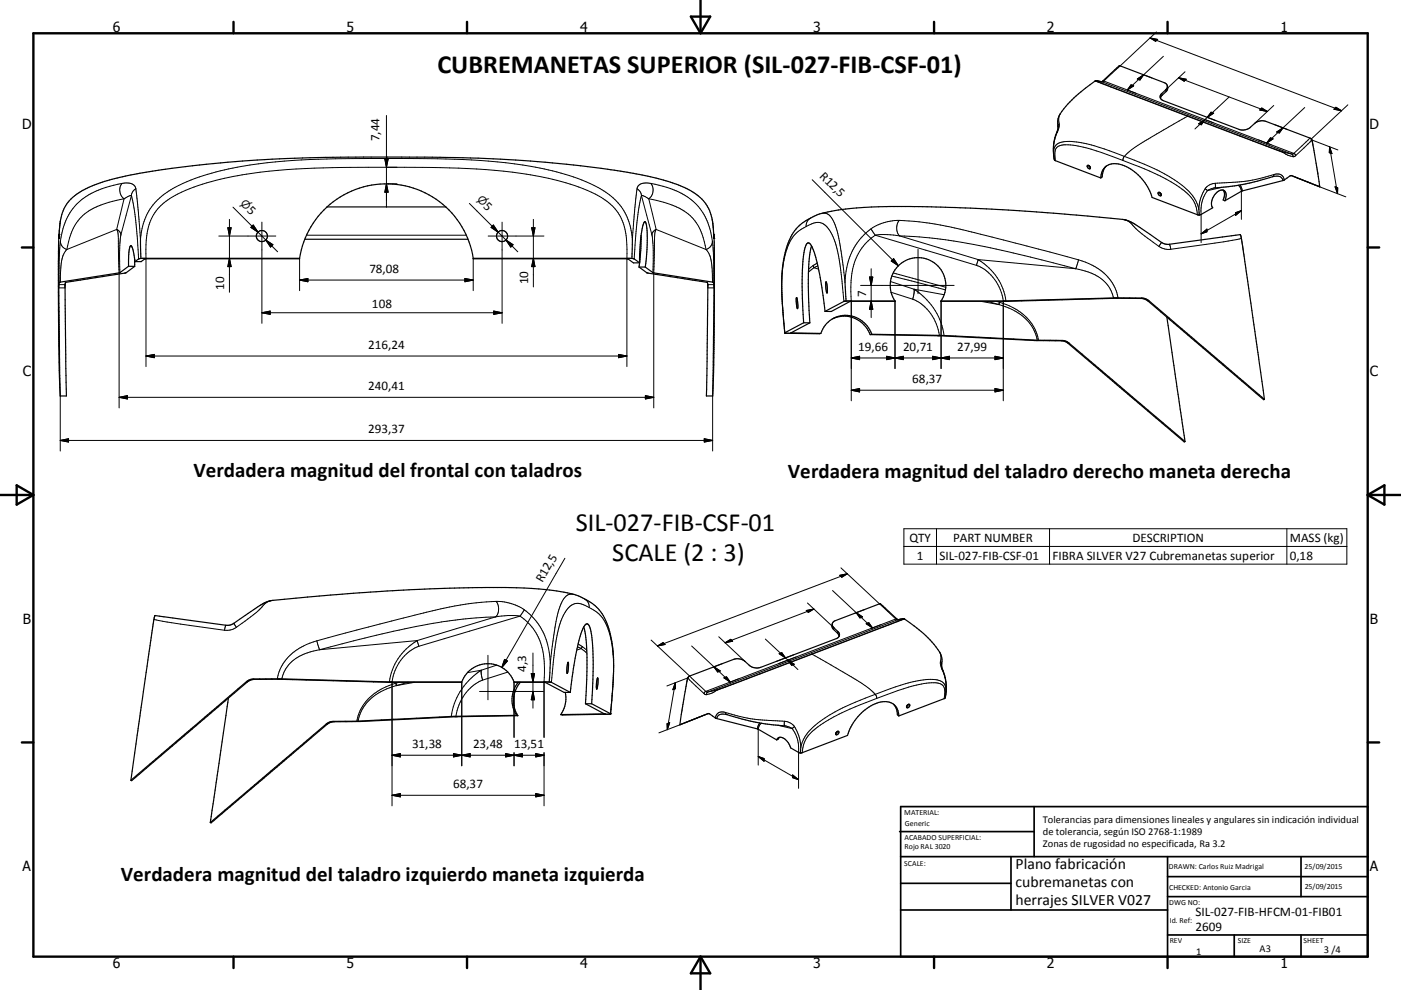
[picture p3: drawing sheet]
<svg xmlns="http://www.w3.org/2000/svg" width="420mm" height="297mm" viewBox="0 0 420 297" stroke-linecap="round" stroke-linejoin="round" font-family="sans-serif">
<g fill="none" stroke="#000" stroke-width=".36">
<path d="M317.2 38v.2a20.5 20.5 0 0 0-1.4 7.4l.1 .9M317.2 38v.1M330.3 24.5l-1.9-.2a36.6 36.6 0 0 0-10.8 10.3l-.5 1.4 .1 2M330.3 24.5h.1M330.3 24.5l5.4-4.8 13.3 5.1a1.2 1.2 0 0 1 1 .9 1.2 1.2 0 0 1-.5 1.3l-1.2 1a1.2 1.2 0 0 0-.5 1.3 1.2 1.2 0 0 0 1 .9l22.7 8.6a3.6 3.6 0 0 0 3.4-.6l1.2-1.1a3.5 3.5 0 0 1 3.5-.7l13.1 5a2.34 2.34 0 0 1 .9 2.2l2.1 12.5M350 25.8l-.1 1.2-1.7 1.8-.3 .7M315.9 46.2l.3 1.9 13.8 5.3M316 47l.1 .9M326 49.7a.58 .58 0 0 1 .7 .2 .58 .58 0 0 1-.1 .8 .81 .81 0 0 1-.6-1zM326.4 49.6l.5 .6M330 53.4a4.2 4.2 0 0 1 6-4 14.8 14.8 0 0 1 9.4 9.8l14.1 5.3M331.7 49.8l-.8 1.2-.4 2.1-.5 .3"/>
<path d="M347.6 57.7a.5 .5 0 0 0-.4 .6 .5 .5 0 0 0 .5 .4h.4l.1-.4M347.6 57.7l.6 .6M366.7 57a2.66 2.66 0 0 1 0 3l.5 .2M381.9 52.9l-.4 .1a68.2 68.2 0 0 1-12.7 2.9l-5 .5M387.1 52.7l-2.5 1.5-12.3 3.1-5.1 2.9M387.1 52.7l8.6 3.4M387.2 52.7l8.5 3.4M17.7 70.2v1.2M38.5 79.9l-2.6 1.9-18.2 2.9 .4 34.1M38.5 79.9h1.9M40.4 79.9l-2.8 2-18 2.8M40.4 77.8v2.1"/>
<path d="M40.5 78.5l-.5-3.2-.7-1.6a5.2 5.2 0 0 0-.7 3.7l-.1 2.5M41.7 77.6h-.1M42.1 71.9l.1 5.6M42.2 77.5l-.6 .2-1.1 .8M43.5 77.6v.1M89.8 77.5l-46.4 .2-1.1 .8h-1.8M89.8 77.5h-47.6M89.8 77.5a26.3 26.3 0 0 1 26-22.3 26.3 26.3 0 0 1 26.1 22.3M91.4 71.8h48.9M98 62.1h35.6M141.9 77.5l46.4 .2M141.9 77.5h47.6"/>
<path d="M188.2 77.6l.1 .1M188.3 77.7l1.6 1.2 1.9-.1M189.5 77.5l.6 .1M189.6 71.9l-.1 5.6M190.1 77.6h.1M190.1 77.6l1.7 1.2M191.8 78.8a37 37 0 0 1 1.3-12.1l.2-.2a3.1 3.1 0 0 1 .7 2.6v5.8l-.6 5.2M192.1 71.8h.1M192.2 70.6l-.1 3.9-.5 5.6M214 70.2l.2 6.1-.1 21.6-.4 20.9M214 71.4a17.8 17.8 0 0 0-2.7-10.7 21.2 21.2 0 0 0-11-6.3l-8.7-2.1a388.8 388.8 0 0 0-71.2-5.2 501 501 0 0 0-56.4 2l-12.5 1.4a95.8 95.8 0 0 0-24.8 5.7 13.7 13.7 0 0 0-8.2 8.1l-.7 5-.3 9.1 .1 25.4 .5 15M243 65.4l1.1-.5a42.9 42.9 0 0 1 14.9-2.7l13.8-.2 19.7 .5a677.1 677.1 0 0 1 45.3 3.6l2.5 1.2 7.9 5.4a3.3 3.3 0 0 0 2.4 .6l21.2-2.9"/>
<path d="M243.1 65.4a13.7 13.7 0 0 0-7.7 10.4 56.3 56.3 0 0 0-.6 18.6l.5 5.5M243.3 73.8l-.6 3.2-.3 4.9v7.6l.4 7.4M359.4 62.8l.1 1.7M367.2 60.2a2.29 2.29 0 0 0-.5-3.2 3.9 3.9 0 0 0-3.5 3.9l.1 1 .3 .4-4.1 2.2M371.8 70.4h.1M371.8 70.4l1 5 6.3 44.4M19.6 84.7h.1M19.6 84.7l.3 34.1h-1.8M191.6 80.1h1.8M191.6 80.1l2.4 1.8 18.1 2.8M193.4 80.1l2.4 1.7 17.8 2.8a.49 .49 0 0 1 .5 .3 .49 .49 0 0 1 0 .5l-.4 33.4M212.1 84.7h.1"/>
<path d="M212.1 84.7l-.3 34.1h1.9M235.3 99.9h.1M235.3 99.9l10.8 .1M235.3 99.8v.1M235.4 99.9h.1M238.8 89.3l-.1 1.1 .4 2.2M238.8 89.3h.1M238.8 89.3l.4 2.3-.1 1M239.1 92.6h.1M240.9 96.8l-5.6 3M240.9 96.8l1.9 .1M242.8 96.9l-5.6 3 8.9 .1"/>
<path d="M247.3 93.4a80.8 80.8 0 0 0-3.7-19 1.44 1.44 0 0 0-1.5-1.4 9.7 9.7 0 0 0-1.4 5.5 136 136 0 0 0 .2 18.3M247.6 84.6v2l.3 1.3M247.6 84.6h.1M247.7 84.6l.3 1.4v1.9M248 87.9h.1M249.7 95.6a8.2 8.2 0 0 1 11.2 4.8M253 90.4l-5.7 3M253 90.4h.1M253.2 90.4h-.2M253.3 84.7l.4 5.6M268.3 90.3a8.3 8.3 0 0 1 6.9-13 8.3 8.3 0 0 1 6.9 13M268.3 90.3l-13.4 .1-5.7 3.1-1.9-.1"/>
<path d="M268.3 90.3l-15.2 .1M282.1 90.3l20.2 .1 16.1-.5a295.6 295.6 0 0 1 24.2-.3l1.6 .7 34.7 29.6 .2-.1M282.1 90.3a993.6 993.6 0 0 0 51.7-.9h8.5l1.9 .6 34.9 29.8M349.8 95.2l5.5 37.3M246.1 100a8 8 0 0 1 7.7-5.4 8 8 0 0 1 7.6 5.7M260.9 100.4a733.4 733.4 0 0 1 49.2 1.8h6.3a5.6 5.6 0 0 1 3.2 .4l35.4 30 .3-.1M261.4 100.3l20.6 .3 11.5 .6a323.8 323.8 0 0 0 25.2 .9l1.1 .3 .7 .5 34.8 29.6M261.4 100.3l-.5 .1M165 199l-.3 5.6M170.3 198.7l-.3 1.5v1.8M170.3 198.7h.1M170.3 198.7l.1 1.6-.3 1.7"/>
<path d="M175 188.1l.6 2.5a119.6 119.6 0 0 1-.1 20.5M249.5 187.2l.1 1.2 1.7 1.8 .3 .7M269.2 185.9l1.9-.2a32 32 0 0 1 11 10.8l.3 1.5-.1 1.8a17 17 0 0 1 1.1 9.5M269.2 185.9l-5.4-4.8-13.3 5.1a1.2 1.2 0 0 0-1 .9 1.2 1.2 0 0 0 .5 1.2l1.2 1.1a1.2 1.2 0 0 1 .5 1.3 1.2 1.2 0 0 1-1 .9l-22.6 8.6a3.6 3.6 0 0 1-3.5-.7l-1.2-1a3.5 3.5 0 0 0-3.5-.7l-13.4 5.2a8.4 8.4 0 0 0-1 4l-1.7 10.5M271 185.6v.1M68.5 209.5l-5.5 37.3M138.4 204.6l-22.1 .1a713.2 713.2 0 0 0-40.6-.8l-1.6 .7-34.6 29.6-.3-.1M138.4 204.6h-21.6l-32.3-.9-9.3 .1-1.3 .7-34.7 29.6M138.4 204.6a8.4 8.4 0 0 1 7.9-5.5 8.4 8.4 0 0 1 7.8 5.5M154.1 204.6l9.3 .1M154.1 204.6h10.6M154.9 214.6l.4 .1"/>
<path d="M154.9 214.6l-18.9 .3-37.2 1.7-1 .6-34.8 29.6M155.3 214.7l-18.3 .3-29.1 1.5h-8l-.9 .2-1 .6-33.9 28.9-.8 .7-.3-.1M155.3 204.7a8.5 8.5 0 0 0-.4 9.9M156 204.7a8.4 8.4 0 0 0-.7 10M163.4 204.7h.1M163.5 204.7l5.6 3h1.9M164.7 204.6l.6 .1 5.7 3M165.2 204.7h.1M169.5 207.7a8.6 8.6 0 0 1-1.4 6.7M170 202h.1M171 207.7a76.2 76.2 0 0 1 3.9-19.4 1.01 1.01 0 0 1 1.5-.9l.3 .5a40.5 40.5 0 0 1 1.1 13.6l-.4 9.6M175.5 211.1l5.7 3.1"/>
<path d="M175.5 211.1h1.9M177.4 211.1l5.6 3M178.9 206.7h.1M179.2 203.4l-.3 1.2v2.1M179.2 203.4h.1M179.2 203.4l.1 1.6-.4 1.7M181.2 214.2l-13.1 .2M181.2 214.1v.1M183 214.1l-14.9 .3M183 214.2l1-12.8a32 32 0 0 0-3.5-17.3 17.5 17.5 0 0 0-11.4-6.4l-1.1-.2a104.8 104.8 0 0 0-16.5-1.2l-13.8 .1-15.1 .5a743.8 743.8 0 0 0-42 3.4l-2.8 1.4-7.7 5.3a3.1 3.1 0 0 1-2.4 .6l-21.3-2.9-.9 5.2-6.3 44.2M209 215.4l-5.2 2.1M210.1 215l-1.1 .4"/>
<path d="M210.6 214.8l-.5 .2M211 214.6l1.5-.5 2.4 1.5 12.2 3.1 5.8 3.3M211 214.6l-.9 .4M212.4 214.1l-1.4 .5M217.6 214.3a69.8 69.8 0 0 0 17.6 3.5h.5M250.8 219.6a.41 .41 0 0 1 .6-.2 .41 .41 0 0 1-.1 .7 .44 .44 0 0 1-.7 .3 .44 .44 0 0 1 .2-.8zM251.1 219.4l-.6 .6M267.8 211.2l.8 1.2 .4 2.1 .5 .3M269.5 214.8a4.2 4.2 0 0 0-6-4.1 15.1 15.1 0 0 0-9.4 9.9l-14.1 5.3M272 211.5a.44 .44 0 0 1 .8-.1 .44 .44 0 0 1-.3 .7 .41 .41 0 0 1-.7 .1 .41 .41 0 0 1 .2-.7zM272.3 211.3l-.5 .6M283.6 207.6l-.2 1.8-.2 .2-13.7 5.2"/>
<path d="M232.9 222a1.5 1.5 0 0 1 1.3-.9 1.5 1.5 0 0 1 1.3 .8l.8 .9 .7 1.6 3 1.5M233.6 221.2l-.3 .5-.4 .3M240.1 224.2l-.1 1.7"/>
<circle cx="78.5" cy="70.8" r="1.67"/>
<circle cx="150.5" cy="70.8" r="1.67"/>
</g>
<g fill="none" stroke="#000" stroke-width=".3">
<path d="M344.8 11.4l57.4 21.8M344.8 11.4l2.3 .4-.6 .6zM346.7 9.6l-15.8 14.7M348.8 16.9l-5.9 5.5M115.9 34.6v27.5M316.9 39.7l-.6 1.7a12.5 12.5 0 0 0-.4 4.8l-.1-.7M316.9 39.7l-.1 .1M317.6 37.2l-.4 .8M317.6 37.2l-.2 1.4-.5 1.1M317.8 34.2a3.8 3.8 0 0 0-.2 3M328.2 24.4l59.4 22.6M328.8 24.3h.1"/>
<path d="M328.8 24.3l52.9 20.2 3.4 1.2 2.2 .5M328.8 24.3l1.6 .2 56.9 21.7M330.9 24.3h-.3M330.9 24.3l-.6 .2M330.9 24.3l57 21.7M339.1 25.5l.8 .3-1.9 1.2zM341 23.7l1.9-1.3-1.1 1.6zM342.9 22.4l-4.9 4.6M342.9 22.4l2.5 1M348.3 28l.1 .6M353.3 23.3l26.7 10.2M353.3 23.3l2.3 .5-.6 .6z"/>
<path d="M355.3 21.5l-5.8 5.5 .1 .5M356.2 34.8l-10.7 6.1a29.9 29.9 0 0 0-8.7 6.4l-.1 .8M359.4 37.1l1.8-1.2-1 1.5zM361.2 35.9l-2.9 2.8M361.2 35.9l2.6 .9M362 35.2l2.5 1M363.1 33.7l.8 .3-1.9 1.2zM368.5 29.1l-7.3 6.8M377.7 33l.6-.6 1.7 1.1zM381.9 31.6l-5.8 5.5M382.2 37.4l3.8 1.5M382.8 39.6l1.8-1.2-1 1.5z"/>
<path d="M391.2 32.3l-11.4 10.6M399.9 32.8l.6-.6 1.7 1zM404.1 31.4l-10.9 10.2 .1 .4M36.6 55a3.3 3.3 0 0 0 .6 4.6M36.6 55a24.3 24.3 0 0 0-13.4 6 18.9 18.9 0 0 0-5.1 11.4M36.6 55l1.8-.1a2.17 2.17 0 0 1 2.3 1.7M37.2 59.6a24.1 24.1 0 0 0-12.4 5.1 16.5 16.5 0 0 0-4.8 10.2M37.2 59.6l-2.2 9.2M39.4 58.7l1.3 7.5 .9 11.5M39.4 58.7a2.95 2.95 0 0 0-2.2 .9M39.4 58.7l-3.2 11.7M40.7 56.6l1.4 15.3a18.2 18.2 0 0 1 11.5-16.3 83.2 83.2 0 0 1 29-7l2.6-.3a579.7 579.7 0 0 1 61.3 0 89.7 89.7 0 0 1 31.6 7.3 18.2 18.2 0 0 1 11.5 16.3l1.4-15.3"/>
<path d="M40.7 56.6l-.8 .8-.5 1.3M115.4 47.7h1l-.5 2.5zM115.9 47.1h.1M115.9 55.1l.5 2.6h-1zM115.9 55.1h3.1M191 56.6l1 1.1 .3 1M192.3 58.7l-.6 2.9-.8 5.2-.8 10.9M192.3 58.7l.6 .1 1.6 .8M192.3 58.7l3.1 11.7M194.5 59.6a24.4 24.4 0 0 1 12.5 5.1 16.8 16.8 0 0 1 4.7 10.2M194.5 59.6l2.2 9.2M195.1 55l-1.2-.1a2.51 2.51 0 0 0-2.9 1.7"/>
<path d="M195.1 55a24.5 24.5 0 0 1 13.4 6 18.3 18.3 0 0 1 5.1 11.4M195.1 55a3.2 3.2 0 0 1-.6 4.6M243.5 53.9l25.8 25.8M315.9 45.4a3 3 0 0 1 3.2-2.9 25 25 0 0 1 8.9 1.2l12.1 4.4a57.8 57.8 0 0 1 12.8 6.4 13.7 13.7 0 0 1 6.5 8.3l.5-3 1.4-3.2M336.7 48.1l3.2 1.3a48.5 48.5 0 0 1 16.7 9.2 8.4 8.4 0 0 1 2.4 5.8M336.7 48.1a63.9 63.9 0 0 0-15-4.5 6.1 6.1 0 0 0-4.9 .7 4.8 4.8 0 0 0-.4 3.9M361.3 56.6l.7 .6M362 57.2a10 10 0 0 0-1.9 7.1v8.5M363.8 56.4l-1.8 .8M364.3 55a3.7 3.7 0 0 0-3 1.6M364.3 55v1.4M366.3 56.2l-4.3 1"/>
<path d="M371.3 55.6l.4 .5 .4 1 .1 8.7M371.7 55.5l.5 .8 .2 1M377.3 42l3.8 1.4M380.9 41.4l.8 .3-1.9 1.2zM381.9 52.9h.5a1.73 1.73 0 0 1 2.2 1.3M382 52.4a57.9 57.9 0 0 1-17.7 2.6M382 52.4a2.1 2.1 0 0 1 3 1.6M382 52.4l-.5 .6M387.2 52.7h.1M387.3 46.2l.3 .4v.4M387.9 46l.6 .7M387.9 46l-.6 .2"/>
<path d="M388.5 46.7l-.9 .3M392.7 41.4l-4.8 4.6M393.3 42l-4.8 4.7M393.3 42l7.8 3M395.7 56.1l7.8 3M398.6 44l2.4 14.1M398.6 44l.7 2.1-.8-.3zM400.3 56l.8 .3-.1 1.8zM17.7 71.5h.1M17.7 71.1v.4M17.7 70.3h.1M17.7 70.3v1.2"/>
<path d="M18.1 72.4a2.6 2.6 0 0 0 1.9 2.5M18.1 72.4l-.3 5.4-.1 6.9M18.2 65.9l-.5 4.4M20 74.9a11.1 11.1 0 0 0-1.9 7.4v2.3M35 68.8l.3 .7 .2 1.4 .2 11v40.5M35 68.8l.8 .6 .4 1M35 68.8l-15 6.1M36.2 70.4l-.4 5.5 .2 5.9M65.6 70.8h17.1M68.3 68.3h1l-.5 2.5zM68.8 77.5l.5 2.5h-1zM68.8 65.8v21.9"/>
<path d="M69.9 62.2l7.4 7.4M75.9 67.5l1.4 2.1-2.1-1.4zM77.3 69.6l2.4 2.4M78.5 66.7v30.3M79.7 72l3.5 3.5M79.7 72l2.1 1.4-.7 .7zM89.8 77.5v9.7M91.9 70.6h47.9M140.7 61l8.6 8.6M141.9 77.5v9.7M146.4 70.8h16.7M147.6 67.9l1.7 1.7"/>
<path d="M147.9 67.5l1.4 2.1-2.1-1.4zM149.3 69.6l2.4 2.4M150.5 66.7v30.3M151.7 72l3.5 3.5M151.7 72l2.1 1.4-.7 .7zM159.4 68.3h1l-.5 2.5zM159.9 65.8v20.3M159.9 77.5l.5 2.5h-1zM195.4 70.4l.4 4.7-.1 6.7M196.7 68.8l-.3 .7-.1 1.4-.3 11v40.5M196.7 68.8l-1 .8-.3 .8M196.7 68.8l15 6.1"/>
<path d="M211.7 74.9a11.5 11.5 0 0 1 1.9 7.4v2.3M213.5 65.9l.5 4.4M213.6 72.4l.4 5.8v6.5M213.6 72.4a2.62 2.62 0 0 1-1.9 2.5M214 70.3h.1M214 70.3v1.2M214 71.4v.1M214 71.5h.1M214.1 70.8l-.1 .7M241.7 68l.6-.4a4.4 4.4 0 0 1 6.8 2.1 36.6 36.6 0 0 1 3.3 14l.6 6.7M241.7 68a11.7 11.7 0 0 0-6.4 9.1l-.8 4.5-.1 5.6 .9 12.6M243 65.4a2.66 2.66 0 0 0-1.3 2.6"/>
<path d="M243.8 79.7l-1.4 1.1M243.8 79.7l.3 .6M245 78.9l-1.2 .8M245.2 79.8l-1.1 .5M246.2 64.1a3 3 0 0 1 3.7 2.2 58.5 58.5 0 0 1 3.1 15.4l.3 3a19.6 19.6 0 0 1 7.8-16M261.1 68.7l1.3 1.9M262.4 70.6a16.9 16.9 0 0 0-7.3 14.2l.1 35.4M262.4 70.6l2.7-.2 4.6 .4M262.4 70.6l30.3 9M267.2 78.3l.7-.7 1.4 2.1zM269.6 66.1a15 15 0 0 0-8.5 2.6M269.6 66.1a88.9 88.9 0 0 1 16.6 2.3l19.9 5 17.2 4.6"/>
<path d="M269.6 66.1a3.7 3.7 0 0 0 .1 4.7M269.7 70.8a168.5 168.5 0 0 1 35.8 5.5l17 4.3M269.7 70.8l23.6 7.1M275.2 74.8v13.3M292.7 79.6a13 13 0 0 1 8.1 10.7v29.9M293.3 77.9a17.5 17.5 0 0 1 8.3 12.4M293.3 77.9l-.6 1.7M293.3 77.9l29.2 2.7M323.3 78a15.3 15.3 0 0 1 11.7 10.3l.2 1.1M323.3 78l-.8 2.6M336.5 65.8a5.3 5.3 0 0 1 3.9 2.7l7.1 5.4M347.5 73.9a5.1 5.1 0 0 0 3.5 .9"/>
<path d="M348.2 72.7l-.7 1.2M350.6 73.3l.4 1.5M360.1 70.2l1.8-1.5v.8zM370.4 63.8l1.8-.6-1.8 1.4zM372.2 71.5l-5.3 1-15.9 2.3M372.2 63.2l-12.1 7M17.6 85.4h1.9M17.6 86.4h1.9M78.5 93.8h72M78.5 93.8l2.5-.5v1zM89.8 84h52.1M89.8 84l2.5-.5v1z"/>
<path d="M139.4 83.5l2.5 .5-2.5 .5zM148 93.3l2.5 .5-2.5 .5zM212.2 85.4h1.9M212.2 86.4h1.9M237.4 99.7v.2M244.1 80.3l1.3 .5M244.1 80.3l-1.7 1.3M258 85.6h28.1M260.7 83.1h1l-.5 2.5zM261.2 80.6v14.7M261.2 90.3l.5 2.5h-1zM267 84.5l7 2.3"/>
<path d="M267.2 87.7l6.4 2.1M267.4 82.8l16.1 4.2M267.8 81.9l15.7 4.3M268.3 90.3v20.3M273.6 89.8a13.4 13.4 0 0 1 8 10.8M274 86.8l9.1 1.6M274 86.8a19.9 19.9 0 0 1 9 13.9M274 86.8l.1 .9-.5 2.1M282.1 90.3v20.3M294.1 90.4l5.4 1M296 90.4l3.5 1M298.7 90.4l.9 .3"/>
<path d="M299.5 91.4h.1M299.5 91.4a14.8 14.8 0 0 1 11.1 9.1l.3 1.6M299.6 90.7a15 15 0 0 1 11.7 11.4M299.6 90.7l-.1 .7M322.5 80.6a14.3 14.3 0 0 1 9.9 5.3l.9 1.7 .5 1.8M342.3 89.4l-.2 .1M344.4 90.2l-.2 .1M18.1 118.8v16.5M35.7 119.2h160.3M35.7 119.2l2.5-.5v1zM43.8 110v-32.5a24.7 24.7 0 0 1 1.9-12.6 18.4 18.4 0 0 1 10-7.8 101.5 101.5 0 0 1 33.1-6.4 603.2 603.2 0 0 1 59.5 .4 87.4 87.4 0 0 1 30.2 7.1 15.4 15.4 0 0 1 9.4 15.2v36.6M43.8 106.8h144.1"/>
<path d="M43.8 106.8l2.5-.5v1zM185.4 106.3l2.5 .5-2.5 .5zM193.5 118.7l2.5 .5-2.5 .5zM213.7 118.8v16.5M255.2 107.4h45.6M255.2 107.4l2.5-.5v1zM255.2 117.1l2.5-.5v1zM255.2 117.1h45.6M265.8 106.9l5 1v-1l-5 1zM279.6 106.9l5 1v-1l-5 1zM298.3 106.9l2.5 .5-2.5 .5zM298.3 116.6l2.5 .5-2.5 .5z"/>
<path d="M318.4 102.1l-.2 .1M320.5 102.9l-.2 .2M18.1 132.1h195.6M18.1 132.1l2.4-.5v1zM211.1 131.6l2.6 .5-2.6 .5zM271 158.6h132.8v10.6h-132.8zM280.8 158.6v10.6M314.7 158.6v10.6M385.8 158.6v10.6M169.4 167.5l-18.9 32.7M172.1 178.3a3.1 3.1 0 0 0-3.7 2.3 58.9 58.9 0 0 0-3.1 15.4l-.3 3a19.6 19.6 0 0 0-7.8-16M175.3 179.7a2.73 2.73 0 0 1 1.3 2.6"/>
<path d="M249.6 177.2l7.1 6.6M251.8 172.6l2.2-.5-1.6 1.1zM252.1 170.4l16.5 15.3M254 172.1l-56.9 21.7M271 163.9h132.8M46.2 185.8l3.9 .8 17.2 2.5M67.7 187.6l-.4 1.5M70.1 187h.1M70.1 187l.8 1.2M70.9 188.2a5 5 0 0 1-3.6 .9M81.8 180.1a4.6 4.6 0 0 0-3.5 2.2l-1.9 1.8-5.5 4.1M95 192.3l.8 2.6"/>
<path d="M95 192.3a15.4 15.4 0 0 0-11.5 9.8l-.4 1.6M95.8 194.9a13.5 13.5 0 0 0-10.6 6.5l-.7 2.3M125.1 192.2a17.3 17.3 0 0 0-8.3 12.4M125.1 192.2l.5 1.7M125.1 192.2l-29.3 2.7M125.6 193.9a13 13 0 0 0-8.1 10.7M146.3 196.6v13.3M148.6 185.1a164.6 164.6 0 0 0-34.1 5.1l-18.7 4.7M148.6 185.1l-23.5 7.1M148.7 180.4a3.7 3.7 0 0 1-.1 4.7M148.7 180.4a124.2 124.2 0 0 0-27.8 5l-25.9 6.9M148.7 180.4a15.1 15.1 0 0 1 8.5 2.6"/>
<path d="M148.9 199.5l-4.6 1.6M151.3 197.8l.8 .5-1.6 1.9zM155.9 184.8a16.8 16.8 0 0 1 7.3 13.6l-.1 22.8M155.9 184.8a20.8 20.8 0 0 0-7.3 .3M155.9 184.8l-30.3 9.1M157.2 183l-1.3 1.8M159.8 195.9v16.6M173.1 194.1l1.2 .5M173.3 193.3l1.3 .7M174.3 194.6l1.6 1.3M174.3 194.6l-1.4 .4M174.6 194l1.3 1.1"/>
<path d="M174.6 194l-.3 .6M195.2 192l16.4 15.4M197.1 193.8l1.7-1 .6 .6zM207.4 193.8l6.6 6.3M215.5 191l7.9 7.5M216.6 199.1l-2.8 1.1M217.4 192.8l1.7-1 .6 .6zM229.5 191.7l6 5.7M233.6 196.1l.8-.3 1.1 1.6zM235.5 197.4l.7 .7M236.2 198.1l3 2.8M236.2 198.1l1.9 1.2-.8 .3z"/>
<path d="M238 196.4l-5.3 2.1M241.7 183.2l2.3-.5-1.7 1zM242.1 180.9l7.9 7.4-.1 .6M243.3 196.2l-25.5 9.7-3.1 1.1-2.5 .6M243.3 196.2l.2 .1M243.5 196.3l-31.6 12.1M243.5 196.3l9.9 5.7a37.7 37.7 0 0 1 9 6.3M244 182.7l-26.6 10.1M251.2 189.4l-.1 .6M256.7 183.8l4.9 4.6M256.7 183.8l1.9 1.3-.8 .3zM259.2 182.9l-3 1.1"/>
<path d="M259.7 187.1l.8-.3 1.1 1.6zM264.1 187.4l-3 1.2M268.6 185.7h.3M268.6 185.7l.6 .2M268.6 185.7l-57 21.7M270.7 185.7h.1M270.7 185.7l-27.4 10.5M270.7 185.7l-1.6 .2-56.9 21.7M271.2 185.8l-27.7 10.5M281.7 195.6a3.9 3.9 0 0 1 .2 3M281.9 198.6l.1 1 .5 1.5M281.9 198.6l.4 .8"/>
<path d="M73.9 204.5l.2 .1M76 203.7l.3 .1M97.8 217.2l.2 .1M99.9 216.4l.3 .1M117.5 204.5v37.3M118.7 205a15.6 15.6 0 0 0-11.4 9.8l-.3 1.6M118.8 205.4v.1M119.6 204.7l-.9 .3M122.3 204.7l-4.5 1.3a13.9 13.9 0 0 0-10.3 9.8l-.1 .5M124.2 204.7l-5.4 1-.1-.7M138.4 204.6v25.2M143.8 207.4h19.2"/>
<path d="M144.3 201.1v1.3l.4 1.6M144.3 201.1a20.1 20.1 0 0 0-9 13.8M144.3 201.1l-4.2 .7M144.7 204a13.5 13.5 0 0 0-8 10.9M152.2 201.6l-7.5 2.4M154.1 204.6v16.6M159.3 202.1h1l-.5 2.5zM159.8 207.4l.5 2.5h-1zM165.3 204.7l1.4-12.4a18.2 18.2 0 0 1 4.2-10.5 4.1 4.1 0 0 1 5.1 .1l1.3 .7a11.7 11.7 0 0 1 5.8 8.8l.8 5.3v4.8l-.9 12.6M180.9 214v.2M199.9 205.8l6.3-2.4 4.8 4.7M200 217.1l.8-.3-.7 2.1z"/>
<path d="M202.5 204.8l-2.4 14.1M202.5 204.8v1.8l-.8 .3zM203.8 217.5l-6.2 2.4M211 208.1l.9 .3M211.6 207.4l-.6 .7M211.6 207.4l.6 .2M212.2 207.6l-.3 .3v.5M212.3 214.1h.1M214 200.1l4.9 4.5M214 200.1l1.9 1.2-.7 .3zM217 203.4l.8-.3 1.1 1.5zM217.5 213.8l.5 .6"/>
<path d="M217.5 213.8l-.2-.1a2.05 2.05 0 0 0-2.8 1.7M217.5 213.8a55.9 55.9 0 0 0 17.7 2.6M217.6 214.3l-1.2-.1-.7 .2-.6 .6-.2 .6M221.4 203.7l-2.7 1M227.8 216.9l-.7 1.8M228.3 217l-.7 .7-.3 1.1v10.7M233.2 217.6l4.3 1M235.2 216.4v1.4M235.2 216.4a3.9 3.9 0 0 1 3 1.6M235.7 217.8l1.8 .8M237.5 218.6l1.3 2.2 .6 2.4v13.3M238.2 218l-.7 .6"/>
<path d="M262.4 208.3a60.1 60.1 0 0 0-17.3 8.7l-2.9 2.8a10.7 10.7 0 0 0-2.1 4.4l-.5-3-1.4-3.2M262.4 208.3l.4 1.2M262.8 209.5l4.8-1.7a31.4 31.4 0 0 1 13.7-2.8 2.53 2.53 0 0 1 1.9 3.4l-.1 1.2M262.8 209.5l-3.2 1.3a47.3 47.3 0 0 0-16.7 9.2 8.8 8.8 0 0 0-2.4 5.8M282.5 201.1l1 3.4 .1 3.1a3.3 3.3 0 0 0-3.9-3.8l-2.2 .1-4.5 .8-4.5 1.4-6.1 2.2M282.5 201.1l.2 .1M117.5 226.6h45.6M117.5 226.6l2.5-.5v1zM117.5 238.6l2.5-.5v1zM117.5 238.6h45.6M136 226.1l2.4 .5-2.4 .5zM138.4 226.6l2.6-.5v1z"/>
<path d="M151.6 226.1l2.5 .5-2.5 .5zM154.1 225.8v4M154.1 226.6l2.5-.5v1zM160.6 226.1l2.5 .5-2.5 .5zM160.6 238.1l2.5 .5-2.5 .5zM163.1 225.8v16M227.3 227l12.1 6.9M227.3 227l1.8 .6v.8zM237.6 232.5l1.8 1.4-1.8-.6z"/>
</g>
<g fill="#000">
<circle cx="235.3" cy="99.9" r=".18"/>
<circle cx="237.2" cy="99.9" r=".18"/>
<circle cx="181.2" cy="214.2" r=".18"/>
<circle cx="183" cy="214.2" r=".18"/>
</g>
<g fill="none" stroke="#000" stroke-width=".71">
<path d="M10 10h400v277h-400zM70 6.6v3.4M140 6.6v3.4M207.1 5h5.8l-2.9 5zM210 0v10M280 6.6v3.4M350 6.6v3.4M6.6 74.2h3.4M410 74.2h3.5M0 148.5h10M5 145.6l5 2.9-5 2.9zM410 148.5h10.1"/>
<path d="M410 148.5l5.1-2.9v5.8zM6.6 222.7h3.4M410 222.7h3.5M70 287v3.4M140 287v3.4M210 287v10M210 287l2.9 5h-5.8zM280 287v3.4M350 287v3.4"/>
</g>
<g fill="none" stroke="#000" stroke-width=".51">
<path d="M269.7 249.5h40.3M270 242h140v45h-140zM270 257h140M303.1 257v16M310 242v15M350 257v30M390.1 257v12M270 265h33.1M270 273h80M350 269h60M350 263h60M350 280.5h60"/>
<path d="M370 280.5v6.5M390.1 280.5v6.5"/>
</g>
<g fill="#000" stroke="#000" stroke-width=".3">
<path d="M344.8 11.4l2.3 .4-.6 .6zM339.1 25.5l.8 .3-1.9 1.2zM341 23.7l1.9-1.3-1.1 1.6zM353.3 23.3l2.3 .5-.6 .6zM359.4 37.1l1.8-1.2-1 1.5zM363.1 33.7l.8 .3-1.9 1.2zM377.7 33l.6-.6 1.7 1.1zM382.8 39.6l1.8-1.2-1 1.5zM399.9 32.8l.6-.6 1.7 1zM115.4 47.7h1l-.5 2.5zM115.9 55.1l.5 2.6h-1zM380.9 41.4l.8 .3-1.9 1.2z"/>
<path d="M398.6 44l.7 2.1-.8-.3zM400.3 56l.8 .3-.1 1.8zM68.3 68.3h1l-.5 2.5zM68.8 77.5l.5 2.5h-1zM75.9 67.5l1.4 2.1-2.1-1.4zM79.7 72l2.1 1.4-.7 .7zM147.9 67.5l1.4 2.1-2.1-1.4zM151.7 72l2.1 1.4-.7 .7zM159.4 68.3h1l-.5 2.5zM159.9 77.5l.5 2.5h-1zM267.2 78.3l.7-.7 1.4 2.1zM360.1 70.2l1.8-1.5v.8z"/>
<path d="M370.4 63.8l1.8-.6-1.8 1.4zM78.5 93.8l2.5-.5v1zM89.8 84l2.5-.5v1zM139.4 83.5l2.5 .5-2.5 .5zM148 93.3l2.5 .5-2.5 .5zM260.7 83.1h1l-.5 2.5zM261.2 90.3l.5 2.5h-1zM35.7 119.2l2.5-.5v1zM43.8 106.8l2.5-.5v1zM185.4 106.3l2.5 .5-2.5 .5zM193.5 118.7l2.5 .5-2.5 .5zM255.2 107.4l2.5-.5v1z"/>
<path d="M255.2 117.1l2.5-.5v1zM265.8 106.9l2.5 .5-2.5 .5zM268.3 107.4l2.5-.5v1zM279.6 106.9l2.5 .5-2.5 .5zM282.1 107.4l2.5-.5v1zM298.3 106.9l2.5 .5-2.5 .5zM298.3 116.6l2.5 .5-2.5 .5zM18.1 132.1l2.4-.5v1zM211.1 131.6l2.6 .5-2.6 .5zM251.8 172.6l2.2-.5-1.6 1.1zM151.3 197.8l.8 .5-1.6 1.9zM197.1 193.8l1.7-1 .6 .6z"/>
<path d="M217.4 192.8l1.7-1 .6 .6zM233.6 196.1l.8-.3 1.1 1.6zM236.2 198.1l1.9 1.2-.8 .3zM241.7 183.2l2.3-.5-1.7 1zM256.7 183.8l1.9 1.3-.8 .3zM259.7 187.1l.8-.3 1.1 1.6zM159.3 202.1h1l-.5 2.5zM159.8 207.4l.5 2.5h-1zM200 217.1l.8-.3-.7 2.1zM202.5 204.8v1.8l-.8 .3zM214 200.1l1.9 1.2-.7 .3zM217 203.4l.8-.3 1.1 1.5z"/>
<path d="M117.5 226.6l2.5-.5v1zM117.5 238.6l2.5-.5v1zM136 226.1l2.4 .5-2.4 .5zM138.4 226.6l2.6-.5v1zM151.6 226.1l2.5 .5-2.5 .5zM154.1 226.6l2.5-.5v1zM160.6 226.1l2.5 .5-2.5 .5zM160.6 238.1l2.5 .5-2.5 .5zM227.3 227l1.8 .6v.8zM237.6 232.5l1.8 1.4-1.8-.6z"/>
</g>
<g font-size="7.9">
<text x="131.1" y="21.8">CUBREMANETAS SUPERIOR (SIL-027-FIB-CSF-01)</text>
<text x="172.6" y="159.4">SIL-027-FIB-CSF-01</text>
<text x="183.6" y="168.4">SCALE (2 : 3)</text>
</g>
<g font-size="6.3">
<text x="58" y="143">Verdadera magnitud del frontal con taladros</text>
<text x="236.2" y="143.4">Verdadera magnitud del taladro derecho maneta derecha</text>
<text x="36.2" y="264.2">Verdadera magnitud del taladro izquierdo maneta izquierda</text>
</g>
<g font-size="4.7">
<text x="304.5" y="260.9">Plano fabricación</text>
<text x="304.5" y="266.2">cubremanetas con</text>
<text x="304.5" y="271.6">herrajes SILVER V027</text>
</g>
<g font-size="4.2">
<text x="33.9" y="9.6">6</text>
<text x="103.9" y="9.6">5</text>
<text x="173.9" y="9.6">4</text>
<text x="243.8" y="9.6">3</text>
<text x="313.9" y="9.6">2</text>
<text x="383.9" y="9.6">1</text>
<text x="6.7" y="38.7">D</text>
<text x="410.5" y="38.7">D</text>
<text x="6.9" y="112.9">C</text>
<text x="410.7" y="112.9">C</text>
<text x="6.9" y="187.1">B</text>
<text x="410.7" y="187.1">B</text>
<text x="6.8" y="261.4">A</text>
<text x="410.7" y="261.4">A</text>
<text x="33.9" y="290.4">6</text>
<text x="103.9" y="290.4">5</text>
<text x="173.9" y="290.4">4</text>
<text x="243.8" y="290.4">3</text>
<text x="313.9" y="290.4">2</text>
<text x="383.9" y="290.4">1</text>
</g>
<g font-size="3.9">
<text x="113.8" y="42.3" transform="rotate(-90 113.8 42.3)">7,44</text>
<text x="245.5" y="53" transform="rotate(45 245.5 53)">R12,5</text>
<text x="73.9" y="63.2" transform="rotate(45 73.9 63.2)">5</text>
<text x="144.8" y="62.1" transform="rotate(45 144.8 62.1)">5</text>
<text x="110.7" y="82">78,08</text>
<text x="67.2" y="87" transform="rotate(-90 67.2 87)">10</text>
<text x="158.3" y="85.3" transform="rotate(-90 158.3 85.3)">10</text>
<text x="259.7" y="89" transform="rotate(-90 259.7 89)">7</text>
<text x="111.5" y="92.3">108</text>
<text x="110.4" y="104.7">216,24</text>
<text x="257.3" y="105.3">19,66</text>
<text x="270.8" y="105.3">20,71</text>
<text x="286.9" y="105.3">27,99</text>
<text x="110.4" y="117.1">240,41</text>
<text x="273.5" y="115">68,37</text>
<text x="110.4" y="130">293,37</text>
<text x="272.6" y="162.6">QTY</text>
<text x="274.9" y="167.9">1</text>
<text x="281.7" y="167.9">SIL-027-FIB-CSF-01</text>
<text x="285.8" y="162.6">PART NUMBER</text>
<text x="315.6" y="167.9">FIBRA SILVER V27 Cubremanetas superior</text>
<text x="339.5" y="162.6">DESCRIPTION</text>
<text x="386.7" y="162.6">MASS (kg)</text>
<text x="386.7" y="167.9">0,18</text>
<text x="162.6" y="175" transform="rotate(-60 162.6 175)">R12,5</text>
<text x="157.7" y="201.7" transform="rotate(-90 157.7 201.7)">4,3</text>
<text x="123.5" y="224.5">31,38</text>
<text x="141.8" y="224.5">23,48</text>
<text x="154.2" y="224.5">13,51</text>
<text x="135.9" y="236.5">68,37</text>
<text x="358.4" y="274.9">SIL-027-FIB-HFCM-01-FIB01</text>
<text x="358.4" y="279.4">2609</text>
</g>
<g font-size="3.3">
<text x="71.9" y="61.2" transform="rotate(45 71.9 61.2)">⌀</text>
<text x="142.8" y="60" transform="rotate(45 142.8 60)">⌀</text>
</g>
<g font-size="3.1">
<text x="312.7" y="246.8">Tolerancias para dimensiones lineales y angulares sin indicación individual</text>
<text x="312.7" y="250.4">de tolerancia, según ISO 2768-1:1989</text>
<text x="312.7" y="254">Zonas de rugosidad no especificada, Ra 3.2</text>
<text x="358.6" y="286.5">1</text>
<text x="377.6" y="285.6">A3</text>
<text x="396.9" y="285.9">3 /4</text>
</g>
<g font-size="2.4">
<text x="271.1" y="244.4">MATERIAL:</text>
<text x="271.2" y="252">ACABADO SUPERFICIAL:</text>
<text x="271.3" y="247.9">Generic</text>
<text x="271.2" y="254.7">Rojo RAL 3020</text>
<text x="271.1" y="259.7">SCALE:</text>
<text x="350.4" y="260.8">DRAWN: Carlos Ruiz Madrigal</text>
<text x="391.1" y="260.6">25/09/2015</text>
<text x="350.5" y="267">CHECKED: Antonio Garcia</text>
<text x="391.2" y="266.7">25/09/2015</text>
<text x="350.5" y="271.4">DWG NO:</text>
<text x="350.7" y="276.9">Id. Ref:</text>
<text x="350.7" y="282.8">REV</text>
<text x="371.1" y="282.9">SIZE</text>
<text x="390.8" y="283">SHEET</text>
</g>
</svg>
